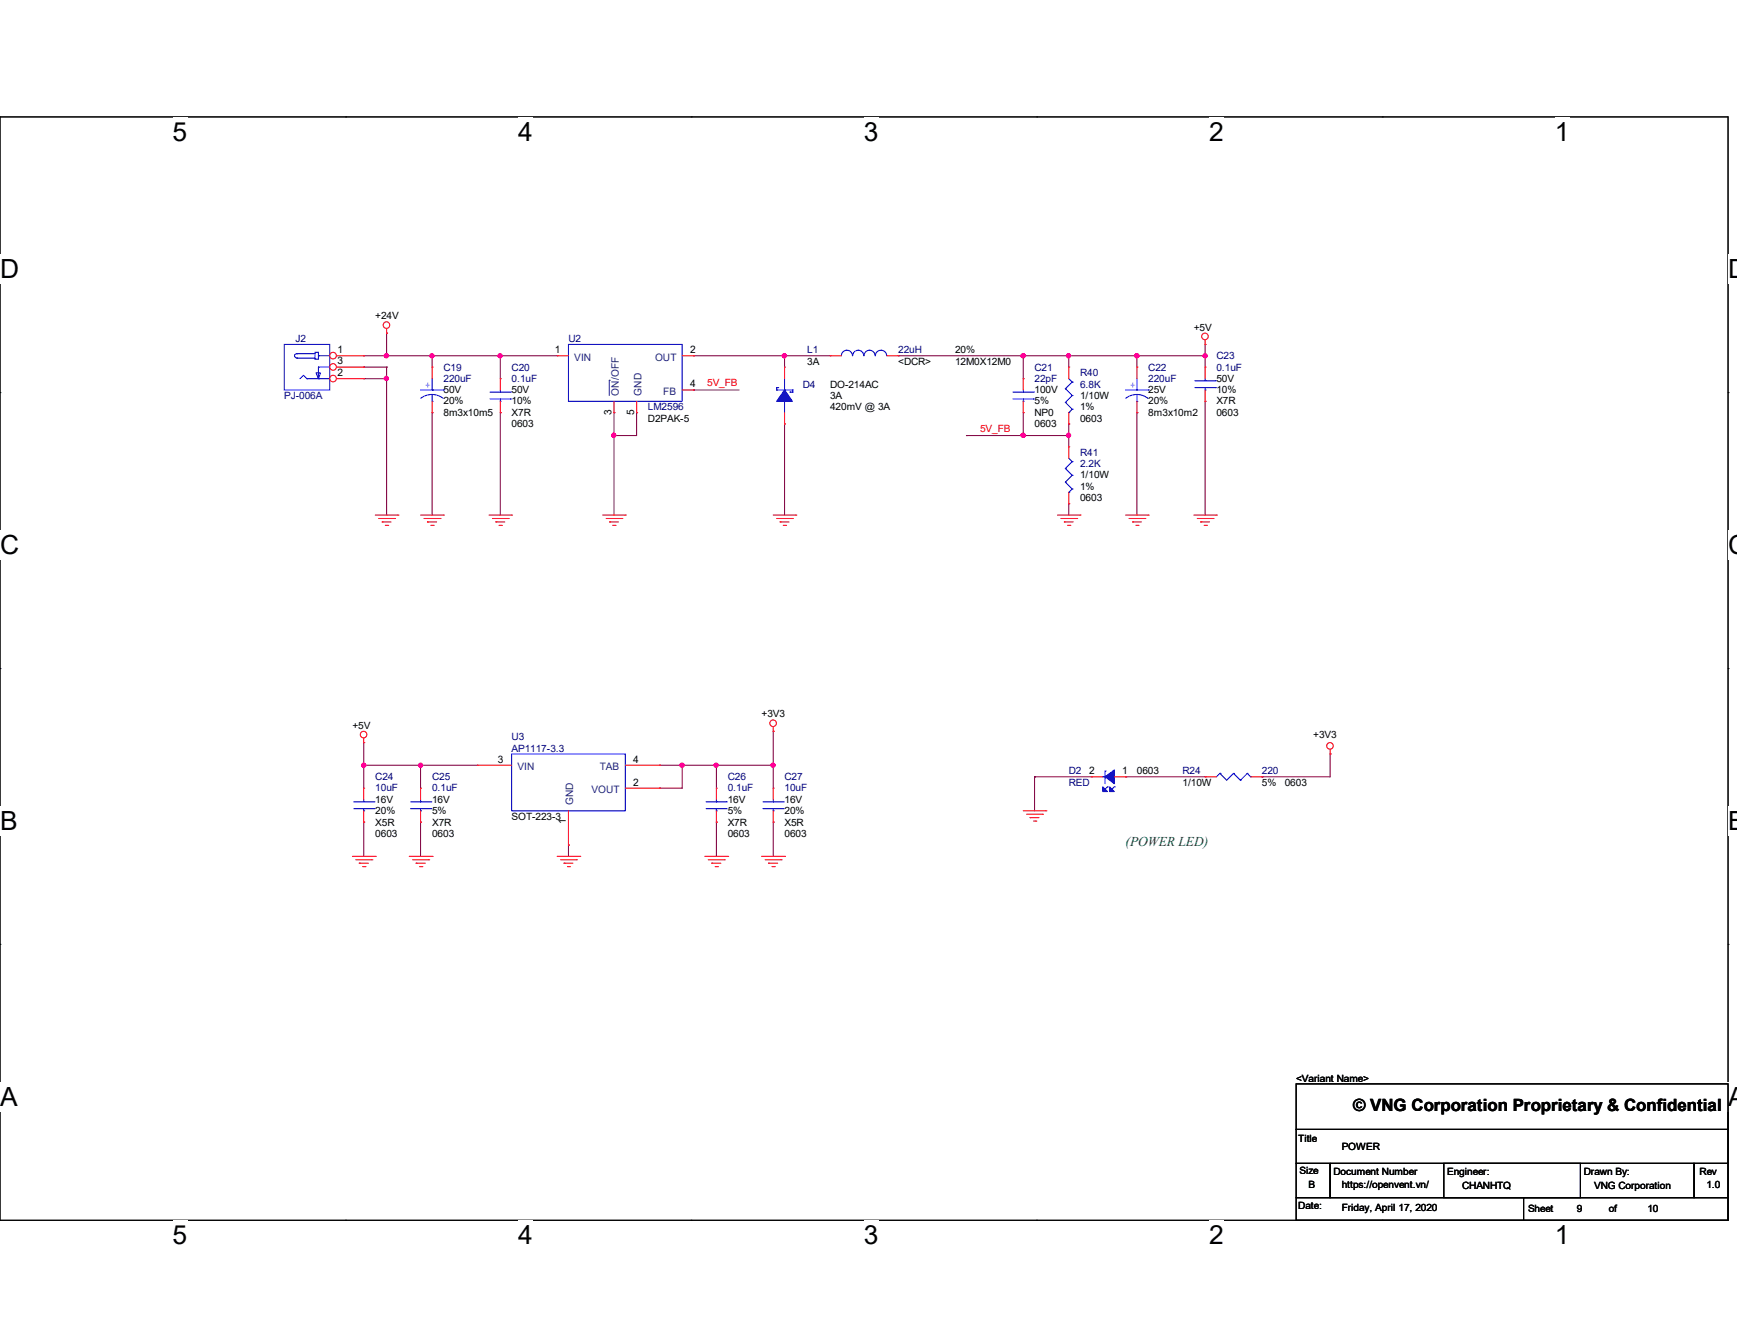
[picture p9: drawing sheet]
<svg xmlns="http://www.w3.org/2000/svg" width="279mm" height="216mm" viewBox="0 0 279 216" stroke-linecap="round" stroke-linejoin="round" font-family="sans-serif">
<path d="M0 18.8h278v177.4h-278z" fill="none" stroke="#000" stroke-width=".17"/>
<g fill="#fff">
<path d="M27.8 18.8h2.3v4.7h-2.3z"/>
<path d="M27.8 196.2h2.3v4.7h-2.3z"/>
</g>
<path d="M55.6 18.8h.1M55.6 196.2h.1" fill="none" stroke="#000" stroke-width=".17"/>
<g fill="#fff">
<path d="M83.4 18.8h2.3v4.7h-2.3z"/>
<path d="M83.4 196.2h2.3v4.7h-2.3z"/>
</g>
<path d="M111.2 18.8h.1M111.2 196.2h.1" fill="none" stroke="#000" stroke-width=".17"/>
<g fill="#fff">
<path d="M138.9 18.8h2.4v4.7h-2.4z"/>
<path d="M138.9 196.2h2.4v4.7h-2.4z"/>
</g>
<path d="M166.8 18.8h.1M166.8 196.2h.1" fill="none" stroke="#000" stroke-width=".17"/>
<g fill="#fff">
<path d="M194.5 18.8h2.4v4.7h-2.4z"/>
<path d="M194.5 196.2h2.4v4.7h-2.4z"/>
</g>
<path d="M222.3 18.8h.1M222.3 196.2h.1" fill="none" stroke="#000" stroke-width=".17"/>
<g fill="#fff">
<path d="M250.1 18.8h2.4v4.7h-2.4z"/>
<path d="M250.1 196.2h2.4v4.7h-2.4z"/>
<path d="M0 40.9h3v4.8h-3z"/>
<path d="M278 40.9h1.4v4.8h-1.4z"/>
<path d="M0 85.3h3v4.7h-3z"/>
<path d="M278 85.3h1.4v4.7h-1.4z"/>
</g>
<path d="M0 63.1h.1M278 63.1h.1" fill="none" stroke="#000" stroke-width=".17"/>
<g fill="#fff">
<path d="M0 129.6h2.8v4.8h-2.8z"/>
<path d="M278 129.6h1.4v4.8h-1.4z"/>
</g>
<path d="M0 107.5h.1M278 107.5h.1" fill="none" stroke="#000" stroke-width=".17"/>
<g fill="#fff">
<path d="M0 173.9h2.8v4.8h-2.8z"/>
<path d="M277.9 173.9h1.5v4.8h-1.5z"/>
</g>
<path d="M0 151.8h.1M278 151.8h.1M208.5 174.2h69.5v7.4h-69.5zM208.5 181.6h69.5v5.4h-69.5zM208.5 187h5.5v5.5h-5.5zM208.5 192.5h36.6v3.7h-36.6zM214 187h58.5v5.5h-58.5zM232.2 187h22v5.5h-22zM245.1 192.5h32.9v3.7h-32.9zM272.5 187h5.5v5.5h-5.5z" fill="none" stroke="#000" stroke-width=".17"/>
<g fill="none" stroke="#800040" stroke-width=".17">
<path d="M58.5 57.2h.1M58.5 59h.1M58.5 57.2h31.1M58.5 59h3.7M62.2 59h.1M62.2 53.6h.1M62.2 57.2h.1M62.2 53.6v3.6M62.2 59v23.8M69.5 57.2h.1M69.5 57.2v1.8M80.5 57.2h.1"/>
<path d="M80.5 57.2v3.7M111.5 57.2h.1M111.5 57.2h22M126.2 57.2h.1M126.2 57.2v1.8M144.5 57.2h.1M144.5 57.2h49.3M164.6 57.2h.1M164.6 57.2v3.7M171.9 57.2h.1M171.9 57.2v1.8M182.9 57.2h.1"/>
<path d="M182.9 57.2v1.8M193.8 55.4h.1M193.8 57.2h.1M193.8 55.4v3.6M58.5 60.9h.1M58.5 60.9h3.7M62.2 60.9h.1M69.5 66.3h.1M69.5 66.3v16.5M80.5 66.3h.1M80.5 66.3v16.5M98.8 66.3h.1"/>
<path d="M98.8 70h.1M98.8 66.3v16.5M102.4 66.3h.1M102.4 66.3v3.7h-3.6M111.5 62.7h.1M111.5 62.7h7.4M126.2 68.2h.1M126.2 68.2v14.6M155.4 70h.1M155.4 70h16.5M164.6 66.3h.1M164.6 70h.1"/>
<path d="M164.6 66.3v3.7M171.9 68.2h.1M171.9 70h.1M171.9 68.2v3.6M182.9 66.3h.1M182.9 66.3v16.5M193.8 64.5h.1M193.8 64.5v18.3M171.9 81h.1M171.9 81v1.8M58.5 119.4h.1M58.5 119.4v7.3"/>
<path d="M124.4 117.6h.1M124.4 117.6v9.1M58.5 123h.1M58.5 132.2h.1M58.5 123h18.3M58.5 132.2v5.5M67.6 123h.1M67.6 132.2h.1M67.6 123v3.7M67.6 132.2v5.5M91.4 135.8h.1M91.4 135.8v1.9"/>
<path d="M106.1 123h.1M106.1 126.7h.1M106.1 123h18.3M109.7 123h.1M109.7 123v3.7h-3.6M115.2 123h.1M115.2 132.2h.1M115.2 123v3.7M115.2 132.2v5.5M124.4 123h.1M124.4 132.2h.1M124.4 132.2v5.5"/>
<path d="M166.4 124.9h.1M166.4 124.9h9.2M166.4 124.9v5.4M181.1 124.9h.1M181.1 124.9h12.7M203 124.9h.1M214 121.2h.1M214 121.2v3.7h-11"/>
</g>
<g fill="#f0f" stroke="#f0f" stroke-width=".17">
<circle cx="164.6" cy="57.2" r=".35"/>
<circle cx="126.2" cy="57.2" r=".34"/>
<circle cx="62.1" cy="60.8" r=".34"/>
<circle cx="98.7" cy="70" r=".34"/>
<circle cx="69.5" cy="57.2" r=".34"/>
<circle cx="62.1" cy="57.2" r=".34"/>
<circle cx="171.9" cy="70" r=".34"/>
<circle cx="182.9" cy="57.2" r=".35"/>
<circle cx="171.9" cy="57.2" r=".34"/>
<circle cx="164.6" cy="70" r=".35"/>
<circle cx="124.3" cy="123" r=".34"/>
<circle cx="109.7" cy="123" r=".35"/>
<circle cx="115.2" cy="123" r=".34"/>
<circle cx="58.5" cy="123" r=".34"/>
<circle cx="67.6" cy="123" r=".34"/>
<circle cx="80.4" cy="57.2" r=".34"/>
<circle cx="193.8" cy="57.2" r=".34"/>
</g>
<g fill="none" stroke="#f00" stroke-width=".17">
<path d="M62.2 53.6h.1M62.2 52.8v.8M126.2 59h.1M126.2 59v1.9M171.9 59h.1M171.9 59v1.9M193.8 55.4h.1M193.8 54.7v.7M80.5 60.9h.1M80.5 66.3h.1M80.5 60.9v1.8M80.5 64.5v1.8"/>
<path d="M126.2 68.2h.1M126.2 66.3v1.9M164.6 60.9h.1M164.6 66.3h.1M164.6 60.9v1.8M164.6 64.5v1.8M171.9 68.2h.1M171.9 66.3v1.9M60.4 82.8h3.6M60.9 83.4h2.6M61.5 83.9h.1M61.5 83.9h1.4"/>
<path d="M62 84.5h.4M62.4 84.5h.1M63.5 83.4h.1M64 82.8h.1M67.6 82.8h3.7M68.2 83.4h2.6M68.7 83.9h.1M68.7 83.9h1.5M69.3 84.5h.4M69.7 84.5h.1M70.8 83.4h.1M71.3 82.8h.1"/>
<path d="M78.7 82.8h3.6M79.2 83.4h2.5M79.8 83.9h.1M79.8 83.9h1.4M80.3 84.5h.3M80.6 84.5h.1M81.7 83.4h.1M82.3 82.8h.1M96.9 82.8h3.7M97.5 83.4h2.5M98 83.9h.1M98 83.9h1.5"/>
<path d="M98.6 84.5h.3M98.9 84.5h.1M100 83.4h.1M100.6 82.8h.1M124.4 82.8h3.6M124.9 83.4h2.6M125.5 83.9h.1M125.5 83.9h1.4M126 84.5h.4M126.4 84.5h.1M127.5 83.4h.1M128 82.8h.1"/>
<path d="M170.1 82.8h3.6M170.6 83.4h2.6M171.2 83.9h.1M171.2 83.9h1.4M171.7 84.5h.4M172.1 84.5h.1M173.2 83.4h.1M173.7 82.8h.1M181.1 82.8h3.6M181.6 83.4h2.5M182.2 83.9h.1M182.2 83.9h1.4"/>
<path d="M182.7 84.5h.3M183 84.5h.1M184.1 83.4h.1M184.7 82.8h.1M192 82.8h3.7M192.6 83.4h2.5M193.1 83.9h.1M193.1 83.9h1.5M193.7 84.5h.4M194.1 84.5h.1M195.1 83.4h.1M195.7 82.8h.1"/>
<path d="M58.5 119.4h.1M58.5 118.7v.7M124.4 117.6h.1M124.4 116.8v.8M56.7 137.7h3.7M57.2 138.2h2.6M57.8 138.8h.1M57.8 138.8h1.5M58.3 139.3h.4M58.5 126.7h.1M58.5 132.2h.1M58.5 126.7v1.8"/>
<path d="M58.5 130.3v1.9M58.7 139.3h.1M59.8 138.2h.1M60.4 137.7h.1M65.8 137.7h3.7M66.4 138.2h2.6M66.9 138.8h.1M66.9 138.8h1.5M67.5 139.3h.4M67.9 139.3h.1M69 138.2h.1M69.5 137.7h.1"/>
<path d="M76.8 123h.1M76.8 123h5.5M89.6 137.7h3.7M90.2 138.2h2.5M90.7 138.8h.1M90.7 138.8h1.5M91.3 139.3h.3M91.4 135.8h.1M91.4 130.3v5.5M91.6 139.3h.1M92.7 138.2h.1M93.3 137.7h.1"/>
<path d="M100.6 126.7h5.5M100.6 123h5.5M106.1 126.7h.1M106.1 123h.1M113.4 137.7h3.7M113.9 138.2h2.6M114.5 138.8h.1M114.5 138.8h1.5M115 139.3h.4M115.4 139.3h.1M116.5 138.2h.1M117.1 137.7h.1"/>
<path d="M122.5 137.7h3.7M123.1 138.2h2.5M123.6 138.8h.1M123.6 138.8h1.5M124.2 139.3h.3M124.5 139.3h.1M125.6 138.2h.1M126.2 137.7h.1M164.6 130.3h3.6M165.1 130.9h2.6M165.7 131.4h.1M165.7 131.4h1.4"/>
<path d="M166.2 132h.4M166.6 132h.1M167.7 130.9h.1M168.2 130.3h.1M175.6 124.9h.1M175.6 124.9h1.8M179.2 124.9h1.9M181.1 124.9h.1M193.8 124.9h.1M193.8 124.9h1.9M201.2 124.9h1.8M203 124.9h.1"/>
<path d="M214 121.2h.1M214 120.5v.7"/>
<circle cx="62.2" cy="52.3" r=".53"/>
<circle cx="193.8" cy="54.1" r=".53"/>
<circle cx="58.5" cy="118.1" r=".53"/>
<circle cx="124.4" cy="116.3" r=".53"/>
<circle cx="213.9" cy="119.9" r=".53"/>
</g>
<g fill="none" stroke="#00f" stroke-width=".17">
<path d="M45.7 55.4h7.3v7.3h-7.3zM47.8 56.9h.1M47.8 57.6h.1M47.8 56.9h2.9M47.8 57.6h2.9M47.8 56.9a.34 .34 0 0 0-.4 .3 .34 .34 0 0 0 .3 .3M50.7 56.6h.5v1.1h-.5zM50.8 59.9h.8l-.4 1zM51.2 57.2h.1M51.2 59h.1M51.2 57.2h1.8M51.2 59h1.8"/>
<path d="M51.2 59v1.9M48.3 60.9l.5-.6 .6 .6M49.4 60.9h.1M49.4 60.9h3.6M51.2 60.9h.1M78.8 63h3.3M78.8 64.1h3.3M80.5 63h.1M80.5 64.5h.1M80.5 62.7v.3M80.5 64.1v.4M82.1 64.1h.1"/>
<path d="M82.1 63h.1M124.9 62.7h.1M124.9 62.3h.1M124.9 62.7h2.6M124.9 62.3v.4M124.9 62.3h.4M126.2 64.5h.1M126.2 62.7h.1M126.2 60.9v1.8M126.2 64.5v1.8M127.1 63h.1M127.1 63h.4"/>
<path d="M127.5 62.7h.1M127.5 63h.1M127.5 62.7v.3M162.9 63h3.3M162.9 64.1h3.3M164.6 63h.1M164.6 64.5h.1M164.6 62.7v.3M164.6 64.1v.4M166.2 64.1h.1M166.2 63h.1M171.4 62.5h.1"/>
<path d="M171.4 64.7h.1M171.4 62.5l1.1 1.1M171.4 64.7l1.1 1.1M171.9 66.3h.1M171.9 60.9l.6 .5M172.5 61.4h.1M172.5 63.6h.1M172.5 65.8h.1M172.5 61.4l-1.1 1.1M172.5 63.6l-1.1 1.1M172.5 65.8l-.6 .5M56.9 130h3.3"/>
<path d="M56.9 128.9h3.3M58.5 128.9h.1M58.5 130.3h.1M58.5 128.5v.4M58.5 130v.3M60.2 130h.1M60.2 128.9h.1M82.3 121.2h18.3v9.1h-18.3zM177.4 124.9h.1M177.4 124.9h.4M177.8 124h.1M177.8 124v2"/>
<path d="M178.1 126.5h.1M178.1 126.5l-.3 .4M179.2 126.5h.1M179.2 126.5l-.3 .4M196.2 124.3h.1M196.2 124.3l-.5 .6M196.2 124.3l1.1 1.1 1.1-1.1M198.4 124.3h.1M198.4 124.3l1.1 1.1M199.5 125.4h.1M200.6 124.3h.1M200.6 124.3l-1.1 1.1"/>
<path d="M200.6 124.3l.6 .6M201.2 124.9h.1"/>
</g>
<g fill="#00f" stroke="#00f" stroke-width=".17">
<path d="M178.5 126.5l.7 .8h-.7z"/>
<path d="M177.4 126.5l.7 .8h-.7z"/>
<path d="M126.2 62.7l1.3 1.8h-2.6z" fill-rule="evenodd"/>
<path d="M177.8 124.9l1.4-1.1v2.2z" fill-rule="evenodd"/>
</g>
<circle cx="53.6" cy="57.2" r=".53" fill="#fff" stroke="#f00" stroke-width=".17"/>
<path d="M54.1 57.2h4.4M58.5 57.2h.1" fill="none" stroke="#f00" stroke-width=".17"/>
<circle cx="53.6" cy="60.9" r=".53" fill="#fff" stroke="#f00" stroke-width=".17"/>
<path d="M54.1 60.9h4.4M58.5 60.9h.1" fill="none" stroke="#f00" stroke-width=".17"/>
<circle cx="53.6" cy="59" r=".53" fill="#fff" stroke="#f00" stroke-width=".17"/>
<g fill="none" stroke="#f00" stroke-width=".17">
<path d="M54.1 59h4.4M58.5 59h.1M69.5 59h.1M69.5 59v1.9M89.6 57.2h.1M89.6 57.2h1.8M109.7 57.2h1.8M111.5 57.2h.1M133.5 57.2h.1M133.5 57.2h1.8M142.7 57.2h1.8M144.5 57.2h.1"/>
<path d="M182.9 59h.1M182.9 59v1.9M193.8 59h.1M193.8 59v1.9M69.5 66.3h.1M69.5 64.5v1.8M98.8 66.3h.1M98.8 64.5v1.8M102.4 66.3h.1M102.4 64.5v1.8M109.7 62.7h1.8M111.5 62.7h.1"/>
<path d="M171.9 71.8h.1M171.9 71.8v1.9M171.9 79.2v1.8M182.9 66.3h.1M182.9 64.5v1.8M193.8 64.5h.1M193.8 62.7v1.8M171.9 81h.1M67.6 126.7h.1M67.6 132.2h.1M67.6 126.7v1.8M67.6 130.3v1.9"/>
<path d="M115.2 126.7h.1M115.2 132.2h.1M115.2 126.7v1.8M115.2 130.3v1.9M124.4 126.7h.1M124.4 132.2h.1M124.4 126.7v1.8M124.4 130.3v1.9"/>
</g>
<g fill="none" stroke="#00f" stroke-width=".17">
<path d="M91.4 55.4h18.3v9.1h-18.3zM135.3 57.2a.89 .89 0 0 1 .9-.9 .89 .89 0 0 1 .9 .9M137.2 57.2a.89 .89 0 0 1 .8-.9 .89 .89 0 0 1 .9 .9M139 57.2a.89 .89 0 0 1 .9-.9 .89 .89 0 0 1 .9 .9M140.8 57.2a.91 .91 0 0 1 .9-.9 .91 .91 0 0 1 .9 .9M67.6 62.7h3.7M69.5 64.5h.1M69.5 62.7h.1M69.5 63.4l1.1 .3 .7 .3M69.5 63.4l-.8 .1-1 .5M69.5 60.9v1.8M69.5 63.4v1.1"/>
<path d="M71.3 62.7h.1M171.4 75.3h.1M171.4 77.5h.1M171.4 75.3l1.1 1.1M171.4 77.5l1.1 1.1M171.9 79.2h.1M171.9 73.7l.6 .5M172.5 74.2h.1M172.5 76.4h.1M172.5 78.6h.1M172.5 74.2l-1.1 1.1M172.5 76.4l-1.1 1.1"/>
<path d="M172.5 78.6l-.6 .6M181.1 62.7h3.6M182.9 64.5h.1M182.9 62.7h.1M182.9 63.4l.7 .1 1 .5M182.9 63.4l-.8 .1-1 .5M182.9 60.9v1.8M182.9 63.4v1.1M184.7 62.7h.1M192.2 62.3h3.3M192.2 61.2h3.3M193.8 61.2h.1"/>
<path d="M193.8 62.7h.1M193.8 60.9v.3M193.8 62.3v.4M195.5 62.3h.1M195.5 61.2h.1M66 130h3.3M66 128.9h3.3M67.6 128.9h.1M67.6 130.3h.1M67.6 128.5v.4M67.6 130v.3M69.3 130h.1"/>
<path d="M69.3 128.9h.1M113.6 130h3.2M113.6 128.9h3.2M115.2 128.9h.1M115.2 130.3h.1M115.2 128.5v.4M115.2 130v.3M116.8 130h.1M116.8 128.9h.1M122.7 130h3.3M122.7 128.9h3.3M124.4 128.9h.1"/>
<path d="M124.4 130.3h.1M124.4 128.5v.4M124.4 130v.3M126 130h.1M126 128.9h.1"/>
</g>
<path d="M98 61.1h.1M98 61.1v2.5" fill="none" stroke="#004080" stroke-width=".16"/>
<g fill="#f0f" stroke="#f0f" stroke-width=".17">
<circle cx="164.6" cy="57.2" r=".35"/>
<circle cx="126.2" cy="57.2" r=".34"/>
<circle cx="62.1" cy="60.8" r=".34"/>
<circle cx="98.7" cy="70" r=".34"/>
<circle cx="69.5" cy="57.2" r=".34"/>
<circle cx="62.1" cy="57.2" r=".34"/>
<circle cx="171.9" cy="70" r=".34"/>
<circle cx="182.9" cy="57.2" r=".35"/>
<circle cx="171.9" cy="57.2" r=".34"/>
<circle cx="164.6" cy="70" r=".35"/>
<circle cx="124.3" cy="123" r=".34"/>
<circle cx="109.7" cy="123" r=".35"/>
<circle cx="115.2" cy="123" r=".34"/>
<circle cx="58.5" cy="123" r=".34"/>
<circle cx="67.6" cy="123" r=".34"/>
<circle cx="80.4" cy="57.2" r=".34"/>
<circle cx="193.8" cy="57.2" r=".34"/>
</g>
<g font-size="4.2">
<text x="27.8" y="22.6">5</text>
<text x="83.4" y="22.6">4</text>
<text x="138.9" y="22.6">3</text>
<text x="194.5" y="22.6">2</text>
<text x="250.1" y="22.6">1</text>
<text x="0" y="44.7">D</text>
<text x="278" y="44.7">D</text>
<text x="0" y="89.1">C</text>
<text x="278" y="89.1">C</text>
<text x="0" y="133.4">B</text>
<text x="278" y="133.4">B</text>
<text x="0" y="177.8">A</text>
<text x="278" y="177.8">A</text>
<text x="27.8" y="200">5</text>
<text x="83.4" y="200">4</text>
<text x="138.9" y="200">3</text>
<text x="194.5" y="200">2</text>
<text x="250.1" y="200">1</text>
</g>
<text font-size="2.7" x="217.6" y="178.6">© VNG Corporation Proprietary &amp; Confidential</text>
<text font-size="2.2" fill="#008000" x="181.1" y="136">(POWER LED)</text>
<g font-size="1.7">
<text x="54.3" y="56.8">1</text>
<text x="54.3" y="58.6">3</text>
<text x="89.2" y="56.8">1</text>
<text x="111" y="56.8">2</text>
<text x="54.3" y="60.5">2</text>
<text x="111" y="62.3">4</text>
<text x="98.3" y="66.7" transform="rotate(-90 98.3 66.7)">3</text>
<text x="102" y="66.7" transform="rotate(-90 102 66.7)">5</text>
<text x="80.1" y="122.6">3</text>
<text x="101.9" y="122.6">4</text>
<text x="175.2" y="124.5">2</text>
<text x="180.5" y="124.5">1</text>
<text x="101.9" y="126.3">2</text>
<text x="91" y="132.5" transform="rotate(-90 91 132.5)">1</text>
</g>
<g font-size="1.7" fill="#004080">
<text x="92.4" y="58">VIN</text>
<text x="105.4" y="58">OUT</text>
<text x="99.5" y="63.6" transform="rotate(-90 99.5 63.6)">ON/OFF</text>
<text x="103.2" y="63.6" transform="rotate(-90 103.2 63.6)">GND</text>
<text x="106.7" y="63.5">FB</text>
<text x="83.2" y="123.8">VIN</text>
<text x="96.5" y="123.8">TAB</text>
<text x="92.2" y="129.4" transform="rotate(-90 92.2 129.4)">GND</text>
<text x="95.1" y="127.5">VOUT</text>
</g>
<g font-size="1.6">
<text x="60.4" y="51.3">+24V</text>
<text x="192" y="53.2">+5V</text>
<text x="129.8" y="58.6">3A</text>
<text x="144.5" y="58.6">&lt;DCR&gt;</text>
<text x="153.6" y="58.6">12M0X12M0</text>
<text x="153.6" y="56.8">20%</text>
<text x="71.3" y="63.2">50V</text>
<text x="71.3" y="65">20%</text>
<text x="82.3" y="63.2">50V</text>
<text x="82.3" y="65">10%</text>
<text x="133.5" y="62.3">DO-214AC</text>
<text x="133.5" y="64.1">3A</text>
<text x="133.5" y="66">420mV @ 3A</text>
<text x="166.4" y="63.2">100V</text>
<text x="166.4" y="65">5%</text>
<text x="173.7" y="64.1">1/10W</text>
<text x="173.7" y="66">1%</text>
<text x="184.7" y="63.2">25V</text>
<text x="184.7" y="65">20%</text>
<text x="195.7" y="65">X7R</text>
<text x="195.7" y="61.4">50V</text>
<text x="195.7" y="63.2">10%</text>
<text x="71.3" y="66.9">8m3x10m5</text>
<text x="82.3" y="66.9">X7R</text>
<text x="82.3" y="68.7">0603</text>
<text x="104.2" y="67.8">D2PAK-5</text>
<text x="166.4" y="66.9">NP0</text>
<text x="166.4" y="68.7">0603</text>
<text x="173.7" y="67.8">0603</text>
<text x="184.7" y="66.9">8m3x10m2</text>
<text x="195.7" y="66.9">0603</text>
<text x="173.7" y="76.9">1/10W</text>
<text x="173.7" y="78.7">1%</text>
<text x="173.7" y="80.6">0603</text>
<text x="56.7" y="117.2">+5V</text>
<text x="122.5" y="115.3">+3V3</text>
<text x="211.2" y="118.6">+3V3</text>
<text x="182.9" y="124.5">0603</text>
<text x="60.4" y="129">16V</text>
<text x="60.4" y="130.9">20%</text>
<text x="69.5" y="129">16V</text>
<text x="69.5" y="130.9">5%</text>
<text x="82.3" y="131.8">SOT-223-3</text>
<text x="117" y="129">16V</text>
<text x="117" y="130.9">5%</text>
<text x="126.2" y="129">16V</text>
<text x="126.2" y="130.9">20%</text>
<text x="190.2" y="126.3">1/10W</text>
<text x="203" y="126.3">5%</text>
<text x="206.7" y="126.3">0603</text>
<text x="60.4" y="132.7">X5R</text>
<text x="60.4" y="134.5">0603</text>
<text x="69.5" y="132.7">X7R</text>
<text x="69.5" y="134.5">0603</text>
<text x="117" y="132.7">X7R</text>
<text x="117" y="134.5">0603</text>
<text x="126.2" y="132.7">X5R</text>
<text x="126.2" y="134.5">0603</text>
<text x="208.5" y="173.9">&lt;Variant Name&gt;</text>
<text x="208.8" y="183.6">Title</text>
<text x="215.8" y="184.8">POWER</text>
<text x="209" y="188.7">Size</text>
<text x="210.5" y="191.1">B</text>
<text x="214.5" y="188.9">Document Number</text>
<text x="215.8" y="191.1">https://openvent.vn/</text>
<text x="232.8" y="188.9">Engineer:</text>
<text x="235.2" y="191.2">CHANHTQ</text>
<text x="254.8" y="188.9">Drawn By:</text>
<text x="256.4" y="191.2">VNG Corporation</text>
<text x="273.4" y="188.9">Rev</text>
<text x="274.5" y="191.1">1.0</text>
<text x="208.8" y="194.4">Date:</text>
<text x="215.8" y="194.7">Friday, April 17, 2020</text>
<text x="245.8" y="194.9">Sheet</text>
<text x="253.7" y="194.9">9</text>
<text x="258.8" y="194.9">of</text>
<text x="265" y="194.9">10</text>
</g>
<g font-size="1.6" fill="#000080">
<text x="47.5" y="55">J2</text>
<text x="71.3" y="59.6">C19</text>
<text x="82.3" y="59.6">C20</text>
<text x="91.4" y="55">U2</text>
<text x="129.8" y="56.8">L1</text>
<text x="144.5" y="56.8">22uH</text>
<text x="166.4" y="59.6">C21</text>
<text x="184.7" y="59.6">C22</text>
<text x="195.7" y="57.7">C23</text>
<text x="195.7" y="59.6">0.1uF</text>
<text x="45.7" y="64.1">PJ-006A</text>
<text x="71.3" y="61.4">220uF</text>
<text x="82.3" y="61.4">0.1uF</text>
<text x="104.2" y="66">LM2596</text>
<text x="129.1" y="62.3">D4</text>
<text x="166.4" y="61.4">22pF</text>
<text x="173.7" y="60.5">R40</text>
<text x="173.7" y="62.3">6.8K</text>
<text x="184.7" y="61.4">220uF</text>
<text x="173.7" y="73.3">R41</text>
<text x="173.7" y="75.1">2.2K</text>
<text x="82.3" y="119">U3</text>
<text x="60.4" y="125.4">C24</text>
<text x="69.5" y="125.4">C25</text>
<text x="82.3" y="120.8">AP1117-3.3</text>
<text x="117" y="125.4">C26</text>
<text x="126.2" y="125.4">C27</text>
<text x="171.9" y="124.5">D2</text>
<text x="190.2" y="124.5">R24</text>
<text x="203" y="124.5">220</text>
<text x="60.4" y="127.2">10uF</text>
<text x="69.5" y="127.2">0.1uF</text>
<text x="117" y="127.2">0.1uF</text>
<text x="126.2" y="127.2">10uF</text>
<text x="171.9" y="126.3">RED</text>
</g>
<g font-size="1.6" fill="#00f">
<text x="68.4" y="62.3">+</text>
<text x="181.8" y="62.3">+</text>
</g>
<g font-size="1.6" fill="#f00">
<text x="113.7" y="62.1">5V_FB</text>
<text x="157.6" y="69.4">5V_FB</text>
</g>
</svg>
